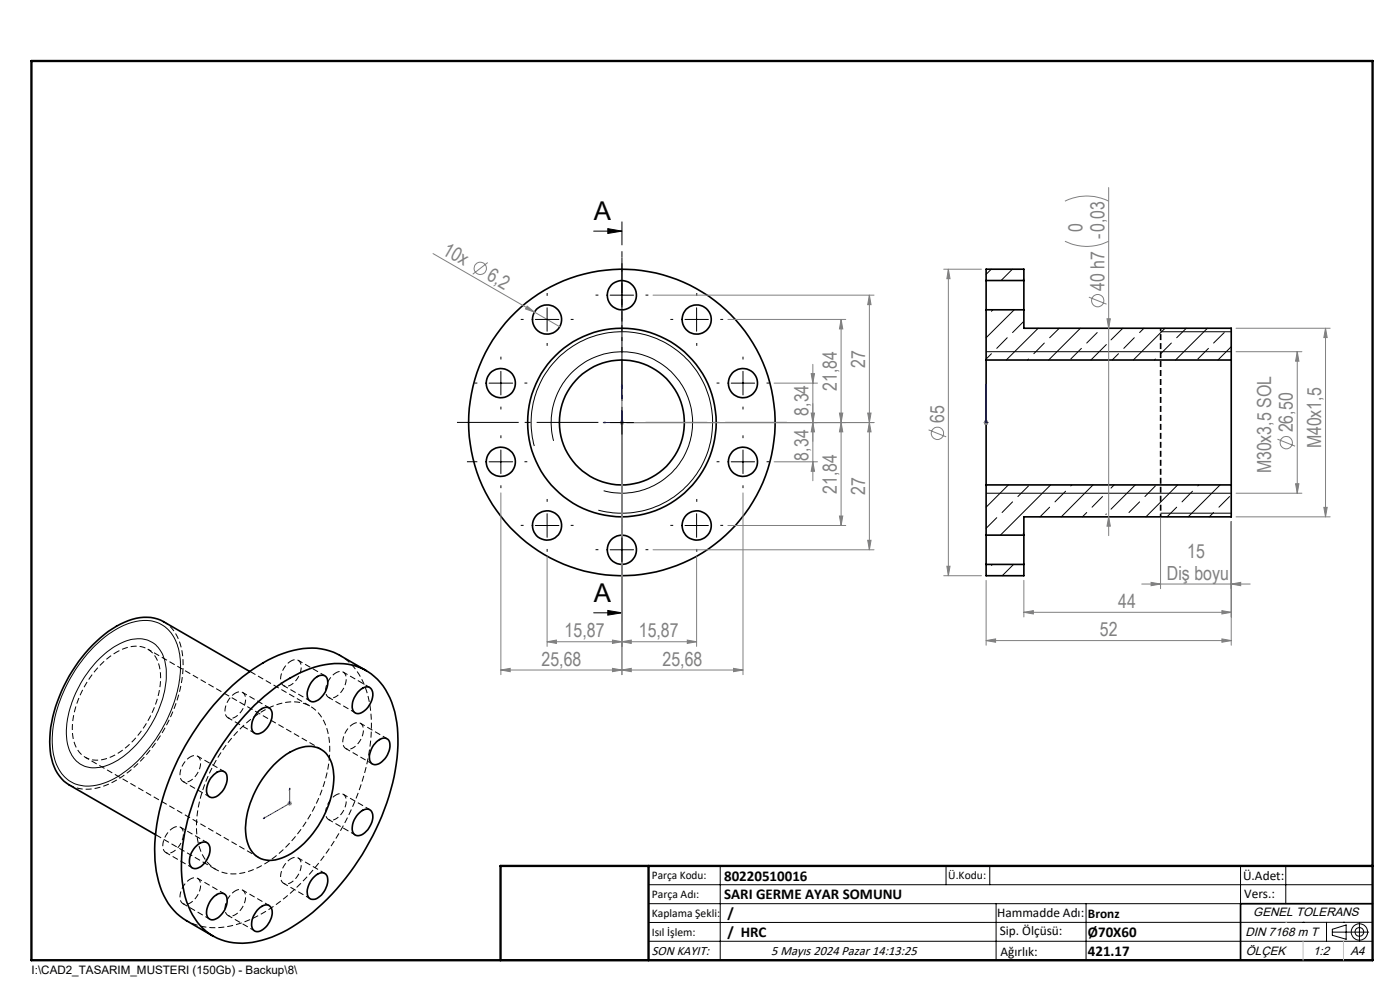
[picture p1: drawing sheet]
<svg xmlns="http://www.w3.org/2000/svg" width="297mm" height="210mm" viewBox="0 0 297 210" stroke-linecap="round" stroke-linejoin="round" font-family="sans-serif">
<g fill="none" stroke="#000" stroke-width=".35">
<path d="M209.2 59.5v6.2M209.2 59.5v-2.4h8v2.4M209.2 59.5h8M217.2 59.5v6.2M209.2 76.4v26.5M209.2 65.7h8M209.2 76.4h52M209.2 65.7v10.7M217.2 65.7v3.9h44v6.8M261.2 76.4v26.5M209.2 113.5v6.2M209.2 119.7v2.4h8v-2.4"/>
<path d="M209.2 102.9v10.6M209.2 113.5h8M209.2 119.7h8M209.2 102.9h52M217.2 113.5v6.2M261.2 102.9v6.7h-44v3.9M53 142.4l-18.3-10.5a9.5 9.5 0 0 0-9.2 .5 29.4 29.4 0 0 0-12.4 14.2 22.6 22.6 0 0 0-1.9 15.2 8.4 8.4 0 0 0 3.5 4.7l18.3 10.6M54 149.6a30.9 30.9 0 0 1 14.9-8.6 11.9 11.9 0 0 1 14.2 8 30.7 30.7 0 0 1-.2 18.5 52.9 52.9 0 0 1-18.7 27.7 21.7 21.7 0 0 1-14.6 4.8 11.8 11.8 0 0 1-10-8.7 32 32 0 0 1 .6-18.7 54.8 54.8 0 0 1 13.8-23zM54.9 150.8a1.71 1.71 0 0 1 2.6-.3 3.8 3.8 0 0 1-1.1 4.2 1.84 1.84 0 0 1-2.7 .6 3.8 3.8 0 0 1 1.2-4.5zM66.7 144a1.75 1.75 0 0 1 2.6-.3 4 4 0 0 1-3.1 5.2 1.72 1.72 0 0 1-.9-2.5l.5-1.3zM75.9 146.8a2.23 2.23 0 0 1 2.5-1 2.61 2.61 0 0 1 .1 3.5 3.1 3.1 0 0 1-3 2 1.97 1.97 0 0 1-.7-2.4l.3-.9zM77.7 142.3l-5.7-3.3a13.4 13.4 0 0 0-10.8-.8 35.3 35.3 0 0 0-15.9 11.3 51.8 51.8 0 0 0-12.5 29.3 21.9 21.9 0 0 0 2.9 12.9l1.8 2.1 1.4 1.1 6.3 3.7"/>
<path d="M79.9 157.4a1.72 1.72 0 0 1 2.6-.4 4.2 4.2 0 0 1-2.8 5.2 1.34 1.34 0 0 1-1.3-1.7 5.1 5.1 0 0 1 1.5-3.1zM41.4 179.7a2.09 2.09 0 0 1 2.7-.8 3.1 3.1 0 0 1-.4 3.7 2.54 2.54 0 0 1-3 1.5 3.1 3.1 0 0 1 .4-4zM45.3 164.4a1.72 1.72 0 0 1 2.6-.4 4.2 4.2 0 0 1-2.7 5.2 1.44 1.44 0 0 1-1.3-2.1l.6-1.7zM58.1 162.3a11.3 11.3 0 0 1 8-4 5.2 5.2 0 0 1 4.6 5 19.3 19.3 0 0 1-4.9 14.2 12.3 12.3 0 0 1-8.7 5 5.1 5.1 0 0 1-4.8-4.6 17.7 17.7 0 0 1 3.4-12.7zM76.2 172.4a1.68 1.68 0 0 1 2.6-.3 4.1 4.1 0 0 1-1.7 4.8 1.39 1.39 0 0 1-1.7 .3 1.39 1.39 0 0 1-.7-1.6 4.6 4.6 0 0 1 1.5-3.2zM45.3 190.2a1.75 1.75 0 0 1 2.6-.2 4 4 0 0 1-3 5.1 1.54 1.54 0 0 1-1-2.1l.6-1.7zM54.6 193.1a2.23 2.23 0 0 1 2.5-1 2.61 2.61 0 0 1 .1 3.4 3.1 3.1 0 0 1-3 2 2.38 2.38 0 0 1-.4-3.2zM66.4 186.3a2.09 2.09 0 0 1 2.7-.9 3.2 3.2 0 0 1-.3 3.7 2.96 2.96 0 0 1-2.8 1.6 2.02 2.02 0 0 1-.6-2.8zM291.2 191.7h-28v12M106.2 203.7h185"/>
<circle cx="116.1" cy="67.8" r="3.1"/>
<circle cx="131.9" cy="62.6" r="3.1"/>
<circle cx="147.8" cy="67.8" r="3.1"/>
<circle cx="106.2" cy="98" r="3.1"/>
<circle cx="106.2" cy="81.3" r="3.1"/>
<circle cx="131.9" cy="89.6" r="13.2"/>
<circle cx="131.9" cy="89.6" r="32.5"/>
<circle cx="131.9" cy="89.6" r="20"/>
<circle cx="157.6" cy="98" r="3.1"/>
<circle cx="157.6" cy="81.3" r="3.1"/>
<circle cx="116.1" cy="111.5" r="3.1"/>
<circle cx="131.9" cy="116.6" r="3.1"/>
<circle cx="147.8" cy="111.5" r="3.1"/>
</g>
<g fill="none" stroke="#000" stroke-width=".21">
<path d="M125.9 49h6M128.9 48.5l3 .5-3 .5zM210.3 57.1l-1.1 1.1M214.8 57.1l-2.4 2.4M217.2 59.2l-.1 .1M106.3 78.8v5M113.6 67.8h5M116.1 65.3v5M129.4 62.6h5M131.9 60.1v5M145.3 67.8h5M147.8 65.3v5"/>
<path d="M157.6 78.8v5M209.2 74.6h52M210.3 75l-1.1 1.2M210.6 65.7l-.3 .3M213.7 71.6l-2.2 2.3M215.2 65.7l-6 5.9M217.1 68.3l-2.3 2.2M218.2 76.2l-.2 .2M220.2 69.6l-6.7 6.8M221.5 72.8l-2.2 2.2M224.7 69.6l-2 2M229.2 69.6l-6.7 6.8"/>
<path d="M229.4 73.9l-2.2 2.3M232.8 70.5l-2.3 2.3M234.7 73.1l-3.3 3.3M237.3 75l-1.4 1.4M238.2 69.6l-2.5 2.5M240.6 71.6l-2.2 2.3M242.7 69.6l-.9 .9M245.1 76.2l-.2 .2M246.2 70.4h15M247.2 69.6l-6.8 6.8M248.5 72.8l-2.3 2.2M251.7 69.6l-2.1 2"/>
<path d="M256.2 69.6l-6.8 6.8M256.4 73.9l-2.3 2.3M259.7 70.5l-2.2 2.3M261.2 73.5l-2.8 2.9M103.8 81.3h5M103.8 98h5M106.3 95.5v5M113.3 94.6a19.2 19.2 0 0 1 17-24.1 19.2 19.2 0 0 1 20.8 20.8 19.2 19.2 0 0 1-24.2 16.9M117.4 93.5a15 15 0 0 1 13.2-18.8 15 15 0 0 1 16.3 16.2 15 15 0 0 1-18.8 13.2M129.4 89.6h5M131.9 87.1v5M155.1 81.3h5"/>
<path d="M155.1 98h5M157.6 95.5v5M113.6 111.5h5M116.1 109v5M129.4 116.6h5M131.9 114.1v5M145.3 111.5h5M147.8 109v5M209.2 104.6h52M209.4 102.9l-.2 .2M210.5 119.7l-.2 .2M211.5 109.8l-2.3 2.3"/>
<path d="M213.9 102.9l-4.7 4.7M214.8 106.5l-2.2 2.2M215 119.7l-2.4 2.4M217.2 113.1l-.1 .1M218.2 103.1l-2.3 2.2M222.7 107.6l-2.1 2M222.9 102.9l-10.7 10.6M226.1 104.2l-2.3 2.3M227.4 102.9l-.2 .2M230.5 108.7l-.9 .9M231.9 102.9l-6.8 6.7M233.9 105.3l-2.2 2.3"/>
<path d="M234.7 109l-.1 .1M236.4 102.9l-.7 .6M240.8 102.9l-5.1 5.1M241.8 106.5l-2.3 2.2M245.1 103.1l-2.2 2.2M246.2 108.9h15M249.6 107.6l-2 2M249.8 102.9l-6.7 6.7M253 104.2l-2.2 2.3M254.3 102.9l-.2 .2M257.5 108.7l-1 .9M258.8 102.9l-6.7 6.7"/>
<path d="M260.8 105.3l-2.2 2.3M261.2 109.5l-.1 .1M19.7 137.4a17.2 17.2 0 0 1 10.7-5.8 7.1 7.1 0 0 1 7.5 5.9 23.6 23.6 0 0 1-3.2 16.5 25.5 25.5 0 0 1-12.4 12 7.7 7.7 0 0 1-9-1.6 12.7 12.7 0 0 1-2-10 31.8 31.8 0 0 1 8.4-17zM21.3 139.6a12.3 12.3 0 0 1 8.6-4.1 5.9 5.9 0 0 1 5.2 5.4 20.6 20.6 0 0 1-4.2 14.7 16.8 16.8 0 0 1-9.6 7.2 5.6 5.6 0 0 1-6.9-4.6 18.2 18.2 0 0 1 2.4-12.6l2-3.3zM125.9 130h6M128.9 129.5l3 .5-3 .5zM137.6 187.7h153.6M137.6 191.7h153.6M137.6 199.7h153.6M152.8 183.7v20M200.7 183.7v4M210 183.7v4"/>
<path d="M211.3 191.7v12M230.4 191.7v12M263.2 183.7v20M272.8 183.7v8M276.4 195.6h.1M281.4 195.6v4.1M282.6 197.7h7.8M282.6 197.1l3-.9v3l-3-.8zM285 195.6h.1M288.4 195.8v3.8M291.2 195.6l-153.6 .1"/>
<circle cx="288.4" cy="197.7" r="1.74"/>
<circle cx="288.4" cy="197.7" r=".93"/>
</g>
<path d="M24.7 138.3a20.5 20.5 0 0 0-9.4 16.9 5.8 5.8 0 0 0 3.9 5.9 9.2 9.2 0 0 0 7.9-2.9 20.6 20.6 0 0 0 6.9-15.4 5.6 5.6 0 0 0-4.1-5.6 7.7 7.7 0 0 0-5.2 1.1M39.6 195.3a14.2 14.2 0 0 0 12.4 .2 40.3 40.3 0 0 0 17.5-15 48.8 48.8 0 0 0 9.3-27 18.4 18.4 0 0 0-4.4-12.7l-2.3-1.8" fill="none" stroke="#000" stroke-width=".21" stroke-dasharray="1.3 .6" stroke-dashoffset=".6" stroke-linecap="butt"/>
<path d="M49.9 147a4.4 4.4 0 0 0-2 4.8 1.37 1.37 0 0 0 2.2 .2 4.3 4.3 0 0 0 1.7-4.8l-.6-.4h-.6l-.7 .2M61.7 140.2a4.4 4.4 0 0 0-2 4.7 1.37 1.37 0 0 0 2.2 .3 4.3 4.3 0 0 0 1.7-4.8l-.6-.4h-.6l-.7 .2M68.1 158.9l-36.8-21.2M71.3 142.7a4.4 4.4 0 0 0-2 4.7 1.37 1.37 0 0 0 2.1 .3 4.3 4.3 0 0 0 1.8-4.8l-.7-.4h-.6l-.6 .2M74.9 153.6a4.4 4.4 0 0 0-2 4.7 1.37 1.37 0 0 0 2.2 .2 4.3 4.3 0 0 0 1.7-4.7l-.6-.5h-.6l-.7 .3M18.1 160.6l36.7 21.3M36.7 175.6a4.4 4.4 0 0 0-2 4.7 1.37 1.37 0 0 0 2.2 .3 4.3 4.3 0 0 0 1.7-4.8l-.6-.5-.6 .1-.7 .2M40.4 160.6a4.4 4.4 0 0 0-2 4.7 1.37 1.37 0 0 0 2.1 .2 4.3 4.3 0 0 0 1.8-4.7l-.7-.5h-.6l-.6 .3M71.3 168.6a4.4 4.4 0 0 0-2 4.8 1.37 1.37 0 0 0 2.1 .2 4.3 4.3 0 0 0 1.8-4.8l-.7-.4h-.6l-.6 .2M40.4 186.5a4.4 4.4 0 0 0-2 4.7 1.37 1.37 0 0 0 2.1 .2 4.3 4.3 0 0 0 1.8-4.7l-.7-.5h-.6l-.6 .3M49.9 189a4.4 4.4 0 0 0-2 4.7 1.37 1.37 0 0 0 2.2 .2 4.3 4.3 0 0 0 1.7-4.7l-.6-.5h-.6l-.7 .3M61.7 182.2a4.4 4.4 0 0 0-2 4.7 1.37 1.37 0 0 0 2.2 .2 4.3 4.3 0 0 0 1.7-4.7l-.6-.5h-.6l-.7 .3" fill="none" stroke="#000" stroke-width=".21" stroke-dasharray="1.3 .6" stroke-dashoffset=".4" stroke-linecap="butt"/>
<g fill="none" stroke="#000" stroke-width=".21" stroke-dasharray="1.3 .6" stroke-dashoffset=".2" stroke-linecap="butt">
<path d="M48.4 152.3l5.6 3.2M57.1 150.1l-5.6-3.2M60.2 145.4l5.6 3.3M68.9 143.3l-5.6-3.2M69.7 147.9l5.7 3.3M73.4 158.8l5.6 3.3M78.5 145.8l-5.7-3.2M82.1 156.7l-5.6-3.3M14.7 166.5a9 9 0 0 0 8.3-.1 28.9 28.9 0 0 0 13.3-14.7 23.4 23.4 0 0 0 2.1-14.4 8.4 8.4 0 0 0-3.7-5.5M38.8 165.8l5.7 3.2M43.9 178.7l-5.6-3.2M47.6 163.7l-5.7-3.3"/>
<path d="M69.7 173.8l5.7 3.3M78.5 171.7l-5.7-3.2M35.2 180.8l5.6 3.3M38.8 191.7l5.7 3.3M47.6 189.6l-5.7-3.3M48.4 194.2l5.6 3.2M57.1 192.1l-5.6-3.3M60.2 187.4l5.6 3.2M68.9 185.3l-5.6-3.3"/>
</g>
<path d="M55.8 150.8a31.3 31.3 0 0 0-14.1 24.5 10.4 10.4 0 0 0 3.5 8.8 8.8 8.8 0 0 0 8.9 .2 28.9 28.9 0 0 0 13.4-14.6 23.4 23.4 0 0 0 2-14.4 7.6 7.6 0 0 0-10.3-6l-1.7 .6-1.7 .9" fill="none" stroke="#000" stroke-width=".21" stroke-dasharray="1.3 .6" stroke-dashoffset=".7" stroke-linecap="butt"/>
<path d="M65.8 149.8l-12.8-7.4M33 177l12.8 7.4" fill="none" stroke="#000" stroke-width=".21" stroke-dasharray="1.3 .6" stroke-dashoffset="-.1" stroke-linecap="butt"/>
<g fill="none" stroke="#808080" stroke-width=".21">
<path d="M235.2 39.8v73.8M91.9 53.8l26.8 15.5M103.5 55.7l-3.2 2.5M200.2 57.1h8M201.2 57.1v65M201.2 57.1l.3 2h-.6zM225.9 51.2a10.4 10.4 0 0 0 9.3 0M225.9 42.7a10.4 10.4 0 0 1 9.3 0M111.8 64.9l1.6 1.3-1.9-.7zM138.5 62.6h46.9M154.4 67.8h25M172.1 79.3h.7l-.4 2z"/>
<path d="M172.4 77.3v24.7M178.4 67.8v43.7M178.4 67.8l.4 2h-.7zM184.4 62.6l.4 2h-.7zM184.4 62.6v54M231 63l3.7 1.5M234.8 67.6h.7l-.3 2zM262.2 74.6h14M262.2 69.6h20M275.2 74.6v30M275.2 74.6l.4 2h-.8zM281.2 69.6l.4 2h-.8z"/>
<path d="M281.2 69.6v40M131.4 89.6h1M131.6 89.3l.7 .7M131.9 90.6v52.5M131.9 89.1v1M132.3 89.3l-.7 .7M132.9 89.6h52.5M164.2 81.3h9.2M164.2 98h9.2M172.1 87.6h.7l-.4 2zM172.4 89.6l.4 2h-.7zM172.4 98l.4 2h-.7z"/>
<path d="M178.1 87.6h.7l-.4 2zM178.4 89.6l.4 2h-.7zM184.1 87.6h.7l-.4 2zM184.4 89.6l.4 2h-.7zM197 91.2l3.7 1.5M208.7 89.6h1M208.8 89.3l.7 .7M209.2 89.1v1M209.5 89.3l-.7 .7M271 93.2l3.7 1.4M106.3 104.6v38.5M116.1 118.1v19"/>
<path d="M138.5 116.6h46.9M147.8 118.1v19M154.4 111.5h25M157.6 104.6v38.5M178.1 109.5h.7l-.4 2zM184.1 114.6h.7l-.4 2zM235.2 109.6l.3 2h-.7zM246.2 109.9v15M261.2 110.6v26.3M262.2 104.6h14M262.2 109.6h20M274.8 102.6h.8l-.4 2z"/>
<path d="M280.8 107.6h.8l-.4 2zM116.1 136.1l1.9-.3v.7zM116.1 136.1h31.7M129.9 135.8l2 .3-2 .4zM131.9 136.1l2-.3v.7zM145.8 135.8l2 .3-2 .4zM200.2 122.1h8M200.9 120.1h.6l-.3 2zM209.2 135.9l2-.4v.7zM209.2 123.1v13.8M209.2 135.9h52M217.2 129.9l2-.4v.7z"/>
<path d="M217.2 123.1v7.8M217.2 129.9h44M242.2 123.9h23M244.2 123.5l2 .4-2 .3zM259.2 129.5l2 .4-2 .3zM259.2 135.5l2 .4-2 .3zM261.2 123.9l2-.4v.7zM106.3 142.1l1.9-.3v.7zM106.3 142.1h51.3M129.9 141.8l2 .3-2 .4zM131.9 142.1l2-.3v.7zM155.6 141.8l2 .3-2 .4z"/>
<path d="M61 170.4h.9M61.1 170.1l.7 .7M61.5 169.9v1M61.8 170.1l-.7 .7"/>
<circle cx="101.9" cy="56.9" r="1.3"/>
<circle cx="232.9" cy="63.8" r="1.3"/>
<circle cx="198.9" cy="91.9" r="1.31"/>
<circle cx="272.9" cy="93.9" r="1.31"/>
</g>
<path d="M127.9 89.6l.4-.1v.2zM131.9 81.6v8h-4M131.9 81.6l.1 .4h-.2zM209.2 89.5v.2zM209.2 81.6v.4v-.4M209.2 89.6h.1M209.2 81.6v8M55.8 173.7l.3-.3v.2zM61.5 167.1v.3l-.1 .1zM61.5 167.1v3.3l-5.7 3.3" fill="none" stroke="#00f" stroke-width=".21"/>
<path d="M131.9 47v85" fill="none" stroke="#000" stroke-width=".21" stroke-dasharray="6.3 1.3 1.3 1.3" stroke-dashoffset="1.3" stroke-linecap="butt"/>
<path d="M126.9 89.6h-30M131.9 84.6v-30M131.9 94.6v30M136.9 89.6h30" fill="none" stroke="#000" stroke-width=".21" stroke-dasharray="15.2 1.3 1.3 1.3" stroke-dashoffset="2.1" stroke-linecap="butt"/>
<g fill="none" stroke="#000" stroke-width=".21" stroke-dasharray="15.2 1.3 1.3 1.3" stroke-linecap="butt">
<path d="M131.9 57.6v-.6M106.3 76.3v-.6M111.1 67.8h-.6M116.1 62.8v-.6M116.1 72.8v.6M121.1 67.8h.6M126.9 62.6h-.6M131.9 67.6v.6M136.9 62.6h.6M142.8 67.8h-.6M147.8 62.8v-.6M147.8 72.8v.6"/>
<path d="M152.8 67.8h.6M157.6 76.3v-.6M101.3 81.3h-.6M101.3 97.9h-2.2M106.3 86.3v.6M106.3 92.9v-.6M111.3 81.3h.6M111.3 97.9h.6M152.6 97.9h-.6M152.6 81.3h-.6M157.6 92.9v-.6M157.6 86.3v.6"/>
<path d="M162.6 97.9h.6M162.6 81.3h.6M106.3 102.9v.6M111.1 111.4h-.6M116.1 106.4v-.6M116.1 116.4v.6M121.1 111.4h.6M126.9 116.6h-.6M131.9 111.6v-.6M136.9 116.6h.6M142.8 111.4h-.6M147.8 106.4v-.6"/>
<path d="M147.8 116.4v.6M152.8 111.4h.6M157.6 102.9v.6M131.9 121.6v.6"/>
</g>
<path d="M246.2 69.6v40" fill="none" stroke="#000" stroke-width=".35" stroke-dasharray="1.3 .6" stroke-dashoffset=".6" stroke-linecap="butt"/>
<path d="M6.7 12.9h284.5v190.8h-284.5zM137.6 183.7v20M291.2 183.7h-185v20" fill="none" stroke="#000" stroke-width=".5"/>
<path d="M272.8 195.6h.1M276.4 199.7v4M285 199.7v4" fill="none" stroke="#c0c0c0" stroke-width=".21"/>
<path d="M128.9 48.5l3 .5-3 .5zM128.9 129.5l3 .5-3 .5z" fill="#000"/>
<g fill="#00f">
<path d="M127.9 89.6l.4 .1v-.2zM131.9 81.6l-.1 .4h.2z"/>
<path d="M61.5 167.1v.3l-.1 .1zM55.8 173.7l.3-.3v.2z"/>
<path d="M209.2 89.5v.2zM209.2 81.6v.4zM209.2 89.5v.2zM209.2 81.6v.4z"/>
</g>
<g fill="#808080">
<path d="M111.8 64.9l1.6 1.3-1.9-.7z"/>
<path d="M129.9 135.8l2 .3-2 .4zM116.1 136.1l1.9-.3v.7zM129.9 141.8l2 .3-2 .4zM106.3 142.1l1.9-.3v.7zM261.2 123.9l2-.4v.7zM244.2 123.5l2 .4-2 .3zM259.2 129.5l2 .4-2 .3zM217.2 129.9l2-.4v.7zM259.2 135.5l2 .4-2 .3zM209.2 135.9l2-.4v.7z"/>
<path d="M131.9 136.1l2-.3v.7zM145.8 135.8l2 .3-2 .4zM131.9 142.1l2-.3v.7zM155.6 141.8l2 .3-2 .4z"/>
<path d="M172.4 89.6l.4 2h-.7zM172.1 79.3h.7l-.4 2zM178.1 87.6h.7l-.4 2zM178.4 67.8l.4 2h-.7zM184.1 87.6h.7l-.4 2zM184.4 62.6l.4 2h-.7zM274.8 102.6h.8l-.4 2zM275.2 74.6l.4 2h-.8z"/>
<path d="M172.1 87.6h.7l-.4 2zM172.4 98l.4 2h-.7zM178.4 89.6l.4 2h-.7zM178.1 109.5h.7l-.4 2zM184.4 89.6l.4 2h-.7zM184.1 114.6h.7l-.4 2zM234.8 67.6h.7l-.3 2zM235.2 109.6l.3 2h-.7zM201.2 57.1l.3 2h-.6zM200.9 120.1h.6l-.3 2zM281.2 69.6l.4 2h-.8zM280.8 107.6h.8l-.4 2z"/>
</g>
<g font-size="5.5">
<text x="125.9" y="46.8">A</text>
<text x="125.9" y="127.8">A</text>
</g>
<g font-size="4.1" fill="#808080">
<text x="93.7" y="53.8" transform="rotate(30 93.7 53.8)">10x</text>
<text x="229.7" y="49.2" transform="rotate(-90 229.7 49.2)">0</text>
<text x="103" y="59.2" transform="rotate(30 103 59.2)">6,2</text>
<text x="234.3" y="61.6" transform="rotate(-90 234.3 61.6)">40 h7 -0,03</text>
<text x="183.5" y="78" transform="rotate(-90 183.5 78)">27</text>
<text x="177.5" y="82.9" transform="rotate(-90 177.5 82.9)">21,84</text>
<text x="171.5" y="88.2" transform="rotate(-90 171.5 88.2)">8,34</text>
<text x="200.3" y="89.8" transform="rotate(-90 200.3 89.8)">65</text>
<text x="274.3" y="91.7" transform="rotate(-90 274.3 91.7)">26,50</text>
<text x="280.3" y="95.1" transform="rotate(-90 280.3 95.1)">M40x1,5</text>
<text x="171.5" y="97.7" transform="rotate(-90 171.5 97.7)">8,34</text>
<text x="269.7" y="100.4" transform="rotate(-90 269.7 100.4)">M30x3,5 SOL</text>
<text x="177.5" y="104.7" transform="rotate(-90 177.5 104.7)">21,84</text>
<text x="183.5" y="105" transform="rotate(-90 183.5 105)">27</text>
<text x="251.8" y="118.3">15</text>
<text x="247.6" y="122.9">Diş boyu</text>
<text x="237.2" y="128.9">44</text>
<text x="119.8" y="135.2">15,87</text>
<text x="135.5" y="135.2">15,87</text>
<text x="233.3" y="134.9">52</text>
<text x="114.9" y="141.2">25,68</text>
<text x="140.6" y="141.2">25,68</text>
</g>
<g font-size="3.2">
<text x="153.6" y="190.8">SARI GERME AYAR SOMUNU</text>
<text x="153.6" y="186.8">80220510016</text>
<text x="154.3" y="194.8">/</text>
<text x="154.3" y="198.8">/ HRC</text>
<text x="230.8" y="198.7">Ø70X60</text>
<text x="230.8" y="202.8">421.17</text>
</g>
<g font-size="2.8">
<text x="263.7" y="186.7">Ü.Adet:</text>
<text x="263.9" y="190.5">Vers.:</text>
<text x="211.5" y="194.5">Hammadde Adı:</text>
<text x="230.8" y="194.7">Bronz</text>
<text x="138.3" y="202.6">SON KAYIT:</text>
<text x="163.6" y="202.6">5 Mayıs 2024 Pazar 14:13:25</text>
<text x="212.1" y="198.4">Sip. Ölçüsü:</text>
<text x="212.2" y="202.7">Ağırlık:</text>
</g>
<g font-size="2.6">
<text x="265.9" y="194.4">GENEL TOLERANS</text>
<text x="264.2" y="198.5">DIN 7168 m T</text>
<text x="264.3" y="202.6">ÖLÇEK</text>
<text x="278.5" y="202.6">1:2</text>
<text x="286.5" y="202.6">A4</text>
</g>
<g font-size="2.5">
<text x="138.3" y="186.4">Parça Kodu:</text>
<text x="138.3" y="190.5">Parça Adı:</text>
<text x="201.2" y="186.5">Ü.Kodu:</text>
<text x="138.3" y="194.5">Kaplama Şekli:</text>
<text x="138.3" y="198.6">Isıl İşlem:</text>
<text x="6.7" y="206.7">I:\CAD2_TASARIM_MUSTERI (150Gb) - Backup\8\</text>
</g>
</svg>
